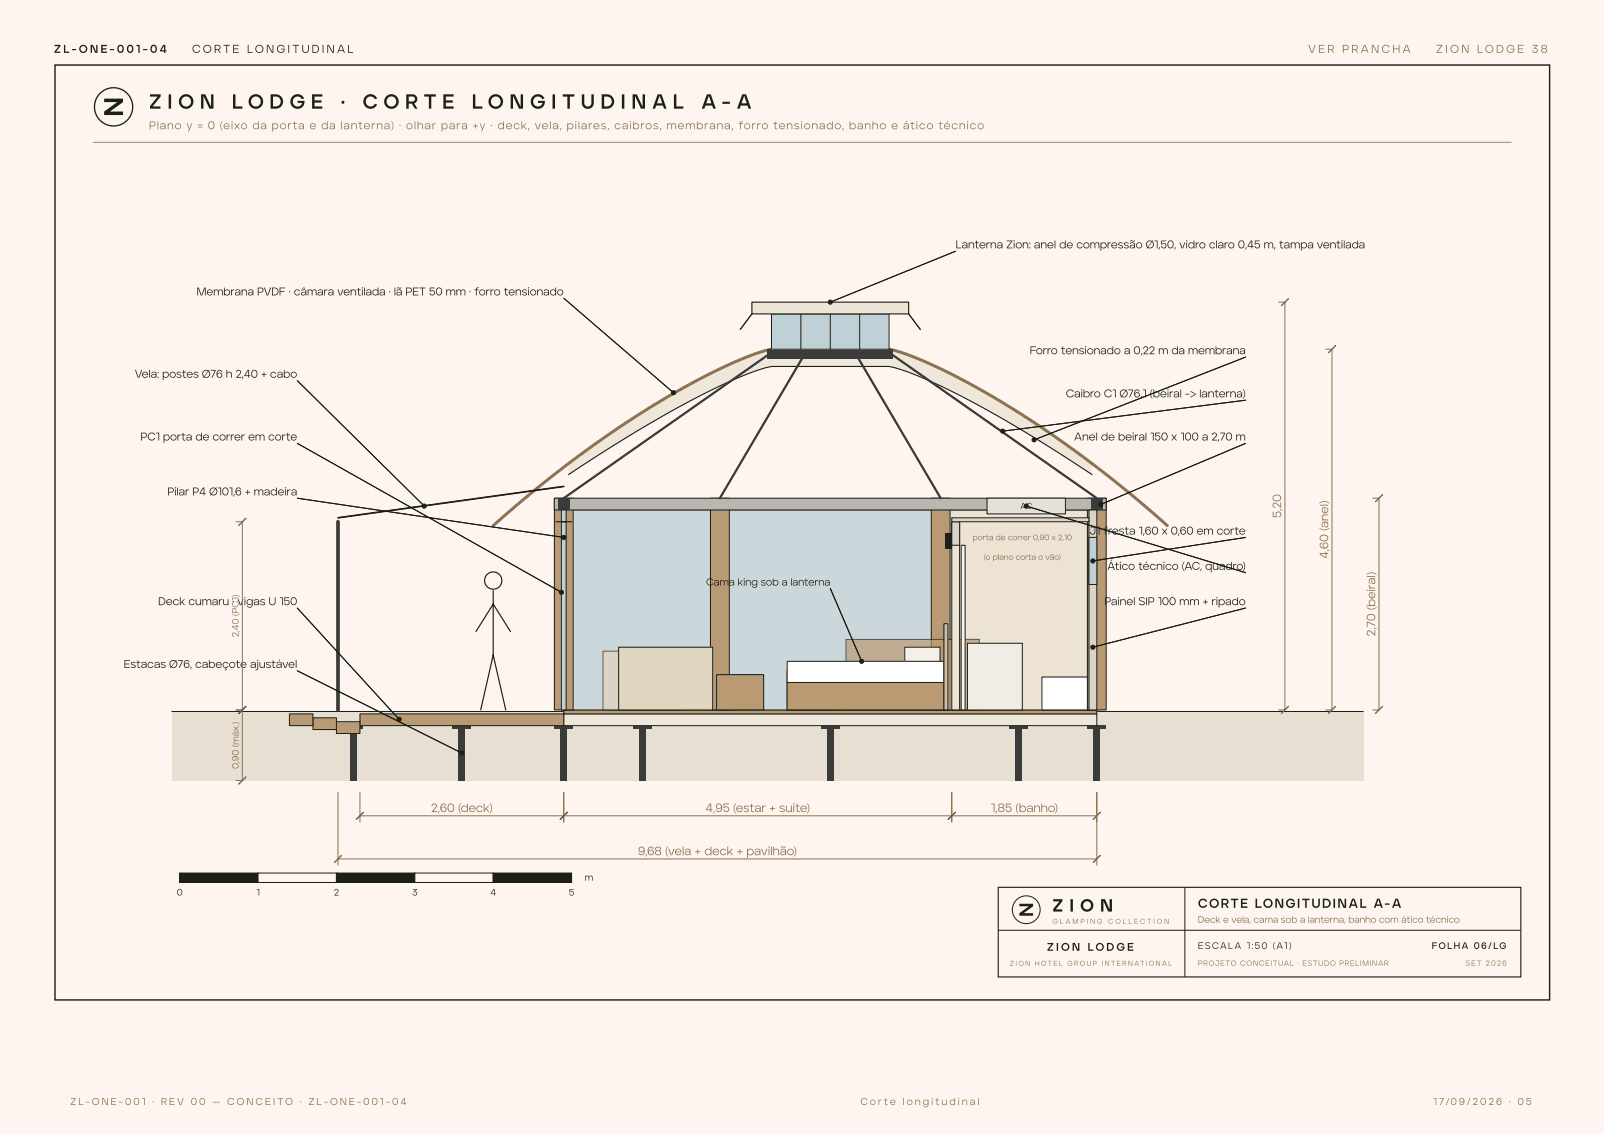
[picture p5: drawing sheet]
<svg xmlns="http://www.w3.org/2000/svg" width="297mm" height="210mm" viewBox="0 0 297 210" stroke-linecap="round" stroke-linejoin="round" font-family="sans-serif">
<g fill="#fef5f0">
<path d="M0 0h297v209.9h-297z"/>
<path d="M10.1 11.9h277v173.3h-277z"/>
</g>
<path d="M10.2 12h276.7v173.1h-276.7z" fill="none" stroke="#1b2117" stroke-width=".26"/>
<circle cx="21" cy="19.8" r="3.5" fill="none" stroke="#1b2117" stroke-width=".24"/>
<path d="M19.3 18.3h3.5v.6l-2.5 1.7h2.5v.7h-3.5v-.7l2.4-1.7h-2.4z" fill="#1b2117"/>
<path d="M17.2 26.3h262.7" fill="none" stroke="#1b2117" stroke-width=".19"/>
<path d="M31.8 131.7h220.6v12.8h-220.6z" fill="#e6dfd2"/>
<path d="M31.8 131.7h220.6" fill="none" stroke="#1b2117" stroke-width=".19"/>
<g fill="#3a3b3a">
<path d="M64.9 134.6h1.2v9.9h-1.2z"/>
<path d="M63.7 134.3h3.5v.6h-3.5z"/>
<path d="M84.9 134.6h1.2v9.9h-1.2z"/>
<path d="M83.8 134.3h3.5v.6h-3.5z"/>
<path d="M118.3 134.6h1.2v9.9h-1.2z"/>
<path d="M117.2 134.3h3.4v.6h-3.4z"/>
<path d="M153.2 134.6h1.1v9.9h-1.1z"/>
<path d="M152 134.3h3.5v.6h-3.5z"/>
<path d="M188 134.6h1.2v9.9h-1.2z"/>
<path d="M186.8 134.3h3.5v.6h-3.5z"/>
<path d="M103.8 134.6h1.2v9.9h-1.2z"/>
<path d="M102.6 134.3h3.5v.6h-3.5z"/>
<path d="M202.5 134.6h1.2v9.9h-1.2z"/>
<path d="M201.4 134.3h3.4v.6h-3.4z"/>
</g>
<path d="M104.4 132.1h98.7v2.2h-98.7z" fill="#efe8da"/>
<path d="M104.4 132.1h98.7v2.2h-98.7z" fill="none" stroke="#1b2117" stroke-width=".19"/>
<path d="M104.4 131.4h98.7v.7h-98.7z" fill="#b99a73"/>
<path d="M104.4 131.4h98.7v.7h-98.7z" fill="none" stroke="#1b2117" stroke-width=".19"/>
<path d="M66.7 132.1h37.7v2.2h-37.7z" fill="#b99a73"/>
<path d="M66.7 132.1h37.7v2.2h-37.7z" fill="none" stroke="#1b2117" stroke-width=".19"/>
<path d="M62.3 133.6h4.4v2.2h-4.4z" fill="#b99a73"/>
<path d="M62.3 133.6h4.4v2.2h-4.4z" fill="none" stroke="#1b2117" stroke-width=".19"/>
<path d="M57.9 132.9h4.4v2.1h-4.4z" fill="#b99a73"/>
<path d="M57.9 132.9h4.4v2.1h-4.4z" fill="none" stroke="#1b2117" stroke-width=".19"/>
<path d="M53.6 132.1h4.3v2.2h-4.3z" fill="#b99a73"/>
<path d="M53.6 132.1h4.3v2.2h-4.3z" fill="none" stroke="#1b2117" stroke-width=".19"/>
<path d="M104.4 94.4h28.9v37h-28.9z" fill="#bfd0d6"/>
<path d="M104.4 94.4h28.9v37h-28.9z" fill="none" stroke="#1b2117" stroke-width=".19"/>
<path d="M133.3 94.4h40.9v37h-40.9z" fill="#bfd0d6"/>
<path d="M133.3 94.4h40.9v37h-40.9z" fill="none" stroke="#1b2117" stroke-width=".19"/>
<path d="M174.2 94.4h28.9v37h-28.9z" fill="#ede3d3"/>
<path d="M174.2 94.4h28.9v37h-28.9z" fill="none" stroke="#1b2117" stroke-width=".19"/>
<path d="M131.6 92.2h3.4v39.2h-3.4z" fill="#b99a73"/>
<path d="M131.6 92.2h3.4v39.2h-3.4z" fill="none" stroke="#1b2117" stroke-width=".19"/>
<path d="M172.4 92.2h3.5v39.2h-3.5z" fill="#b99a73"/>
<path d="M172.4 92.2h3.5v39.2h-3.5z" fill="none" stroke="#1b2117" stroke-width=".19"/>
<path d="M156.6 118.3h24.7v13.1h-24.7z" fill="#b99a73"/>
<path d="M156.6 118.3h24.7v13.1h-24.7z" fill="none" stroke="#1b2117" stroke-width=".19"/>
<path d="M111.6 120.5h14.6v10.9h-14.6z" fill="#ded6bf"/>
<path d="M111.6 120.5h14.6v10.9h-14.6z" fill="none" stroke="#1b2117" stroke-width=".19"/>
<path d="M145.8 124.1h8.7v7.3h-8.7z" fill="#b99a73"/>
<path d="M145.8 124.1h8.7v7.3h-8.7z" fill="none" stroke="#1b2117" stroke-width=".19"/>
<path d="M179.1 119.1h10.2v12.3h-10.2z" fill="#efede6"/>
<path d="M179.1 119.1h10.2v12.3h-10.2z" fill="none" stroke="#1b2117" stroke-width=".19"/>
<path d="M192.9 125.3h8.7v6.1h-8.7z" fill="#fff"/>
<path d="M192.9 125.3h8.7v6.1h-8.7z" fill="none" stroke="#1b2117" stroke-width=".19"/>
<path d="M102.6 92.2h3.5v39.2h-3.5z" fill="#b99a73"/>
<path d="M102.6 92.2h3.5v39.2h-3.5z" fill="none" stroke="#1b2117" stroke-width=".19"/>
<path d="M201.4 92.2h3.4v39.2h-3.4z" fill="#b99a73"/>
<path d="M201.4 92.2h3.4v39.2h-3.4z" fill="none" stroke="#1b2117" stroke-width=".19"/>
<path d="M102.6 92.2h102.2v2.2h-102.2z" fill="#b9b7b0"/>
<path d="M102.6 92.2h102.2v2.2h-102.2z" fill="none" stroke="#1b2117" stroke-width=".19"/>
<g fill="#3a3b3a">
<path d="M103.3 92.2h2.2v2.2h-2.2z"/>
<path d="M202 92.2h2.2v2.2h-2.2z"/>
</g>
<path d="M104 96.6h.8v34.8h-.8z" fill="#bfd0d6"/>
<path d="M104 96.6h.8v34.8h-.8z" fill="none" stroke="#1b2117" stroke-width=".19"/>
<path d="M104 94.4h.8v2.2h-.8z" fill="#bfd0d6"/>
<path d="M104 94.4h.8v2.2h-.8z" fill="none" stroke="#1b2117" stroke-width=".19"/>
<path d="M102.9 96.6h2.9" fill="none" stroke="#1b2117" stroke-width=".21"/>
<path d="M201.6 94.4h1.5v37h-1.5z" fill="#d9d4c7"/>
<path d="M201.6 94.4h1.5v37h-1.5z" fill="none" stroke="#1b2117" stroke-width=".19"/>
<path d="M201.6 99.5h1.5v8.7h-1.5z" fill="#bfd0d6"/>
<path d="M201.6 99.5h1.5v8.7h-1.5z" fill="none" stroke="#1b2117" stroke-width=".19"/>
<path d="M176.2 96.6h1.5v34.8h-1.5z" fill="#ede3d3"/>
<path d="M176.2 96.6h1.5v34.8h-1.5z" fill="none" stroke="#1b2117" stroke-width=".19"/>
<path d="M176.2 96.6h1.5v4.3h-1.5z" fill="#d9d4c7"/>
<path d="M176.2 96.6h1.5v4.3h-1.5z" fill="none" stroke="#1b2117" stroke-width=".19"/>
<path d="M178 100.9h.7v30.5h-.7z" fill="#f7f3ec"/>
<path d="M178 100.9h.7v30.5h-.7z" fill="none" stroke="#1b2117" stroke-width=".19"/>
<path d="M176.2 95.8h25.4v.8h-25.4z" fill="#ded6bf"/>
<path d="M176.2 95.8h25.4v.8h-25.4z" fill="none" stroke="#1b2117" stroke-width=".19"/>
<path d="M182.8 92.2h14.5v2.9h-14.5z" fill="#e5e1d8"/>
<path d="M182.8 92.2h14.5v2.9h-14.5z" fill="none" stroke="#1b2117" stroke-width=".19"/>
<path d="M175.1 98.7h1.1v2.9h-1.1z" fill="#1b2117"/>
<path d="M105.3 85.8a158.7 158.7 0 0 1 32.2-19.4l3.2-1.2 2.2-.6h21.7a62.8 62.8 0 0 1 14 5.9 180.9 180.9 0 0 1 23.6 15.3v2a218.6 218.6 0 0 0-31.1-17.8l-3.3-1.2-3.2-1h-21.7a65.4 65.4 0 0 0-14 5.8 264.6 264.6 0 0 0-23.6 14.2z" fill="#efe8da"/>
<path d="M91.3 97.3a191.2 191.2 0 0 1 41.9-29 49.8 49.8 0 0 1 9.7-3.7h21.7a62.8 62.8 0 0 1 14 5.9 197.9 197.9 0 0 1 37.6 26.8" fill="none" stroke="#8b714e" stroke-width=".55"/>
<path d="M105.3 87.8a218.6 218.6 0 0 1 31.1-17.8l3.2-1.2 3.3-1h21.7a65.4 65.4 0 0 1 14 5.8 264.6 264.6 0 0 1 23.6 14.2" fill="none" stroke="#1b2117" stroke-width=".21"/>
<path d="M104.4 92.2l39.3-27.6zM149.5 64.6l-16.2 27.6zM158 64.6l16.2 27.6zM163.8 64.6l39.3 27.6z" fill="#000"/>
<path d="M143.7 64.6l-39.3 27.6M149.5 64.6l-16.2 27.6M158 64.6l16.2 27.6M163.8 64.6l39.3 27.6" fill="none" stroke="#3a3b3a" stroke-width=".41"/>
<path d="M142.1 64.6h23.3v1.8h-23.3z" fill="#3a3b3a"/>
<path d="M142.9 58.1h21.7v6.5h-21.7z" fill="#bfd0d6"/>
<path d="M142.9 58.1h21.7v6.5h-21.7zM148.3 58.1v6.5M153.7 58.1v6.5M159.2 58.1v6.5" fill="none" stroke="#1b2117" stroke-width=".19"/>
<path d="M139.2 55.9h29.1v2.2h-29.1z" fill="#ede6d6"/>
<path d="M139.2 55.9h29.1v2.2h-29.1z" fill="none" stroke="#1b2117" stroke-width=".21"/>
<path d="M139.2 58.1l-2.2 2.9zM168.3 58.1l2.1 2.9zM62.6 95.8l41.8-5.8z" fill="#000"/>
<path d="M139.2 58.1l-2.2 2.9M168.3 58.1l2.1 2.9" fill="none" stroke="#1b2117" stroke-width=".19"/>
<path d="M62.6 96.6v34.8" fill="none" stroke="#3a3b3a" stroke-width=".69"/>
<path d="M104.4 90l-41.8 5.8" fill="none" stroke="#1b2117" stroke-width=".31"/>
<path d="M145.8 126.3h29v5.1h-29z" fill="#b99a73"/>
<path d="M145.8 126.3h29v5.1h-29z" fill="none" stroke="#1b2117" stroke-width=".19"/>
<path d="M145.8 122.4h29v3.9h-29z" fill="#fff"/>
<path d="M145.8 122.4h29v3.9h-29z" fill="none" stroke="#1b2117" stroke-width=".19"/>
<path d="M167.5 119.8h6.6v2.6h-6.6z" fill="#f4efe8"/>
<path d="M167.5 119.8h6.6v2.6h-6.6z" fill="none" stroke="#1b2117" stroke-width=".19"/>
<path d="M174.8 115.4h.7v16h-.7z" fill="#d9c4a3"/>
<path d="M174.8 115.4h.7v16h-.7z" fill="none" stroke="#1b2117" stroke-width=".19"/>
<path d="M114.6 119.8h17.4v11.6h-17.4z" fill="#ded6bf"/>
<path d="M114.6 119.8h17.4v11.6h-17.4z" fill="none" stroke="#1b2117" stroke-width=".19"/>
<path d="M132.7 124.9h8.7v6.5h-8.7z" fill="#b99a73"/>
<path d="M177 46.5l-23.3 9.4M132.7 124.9h8.7v6.5h-8.7z" fill="none" stroke="#1b2117" stroke-width=".19"/>
<g fill="none" stroke="#1b2117" stroke-width=".22">
<path d="M88.1 116.9l3.2-5.1 3.2 5.1M91.3 109.3v11.9M91.3 121.2l-2.3 10.2M91.3 121.2l2.3 10.2"/>
<circle cx="91.3" cy="107.5" r="1.6"/>
</g>
<path d="M153.7 55.9l23.3-9.4z" fill="#000"/>
<circle cx="153.7" cy="55.9" r=".38" fill="#1b2117"/>
<g fill="none" stroke="#1b2117" stroke-width=".19">
<path d="M104.4 55.2l20.3 17.5"/>
<circle cx="153.7" cy="55.9" r=".38"/>
</g>
<path d="M104.4 55.2l20.3 17.5z" fill="#000"/>
<circle cx="124.7" cy="72.7" r=".38" fill="#1b2117"/>
<g fill="none" stroke="#1b2117" stroke-width=".19">
<path d="M230.7 66.1l-39.2 15.3"/>
<circle cx="124.7" cy="72.7" r=".38"/>
</g>
<path d="M191.5 81.4l39.2-15.3z" fill="#000"/>
<circle cx="191.5" cy="81.4" r=".38" fill="#1b2117"/>
<g fill="none" stroke="#1b2117" stroke-width=".19">
<path d="M230.7 74.1l-45 5.7"/>
<circle cx="191.5" cy="81.4" r=".38"/>
</g>
<path d="M185.7 79.8l45-5.7z" fill="#000"/>
<circle cx="185.7" cy="79.8" r=".38" fill="#1b2117"/>
<g fill="none" stroke="#1b2117" stroke-width=".19">
<path d="M230.7 82.1l-26.9 11.3"/>
<circle cx="185.7" cy="79.8" r=".38"/>
</g>
<path d="M203.8 93.4l26.9-11.3z" fill="#000"/>
<circle cx="203.8" cy="93.4" r=".38" fill="#1b2117"/>
<g fill="none" stroke="#1b2117" stroke-width=".19">
<path d="M190 93.7l40.7 12.3"/>
<circle cx="203.8" cy="93.4" r=".38"/>
</g>
<path d="M190 93.7l40.7 12.3z" fill="#000"/>
<circle cx="190" cy="93.7" r=".38" fill="#1b2117"/>
<g fill="none" stroke="#1b2117" stroke-width=".19">
<path d="M230.7 99.5l-28.3 4.3"/>
<circle cx="190" cy="93.7" r=".38"/>
</g>
<path d="M202.4 103.8l28.3-4.3z" fill="#000"/>
<circle cx="202.4" cy="103.8" r=".38" fill="#1b2117"/>
<g fill="none" stroke="#1b2117" stroke-width=".19">
<path d="M230.7 112.5l-28.3 7.3"/>
<circle cx="202.4" cy="103.8" r=".38"/>
</g>
<path d="M202.4 119.8l28.3-7.3z" fill="#000"/>
<circle cx="202.4" cy="119.8" r=".38" fill="#1b2117"/>
<g fill="none" stroke="#1b2117" stroke-width=".19">
<path d="M55 82.1l49 27.5"/>
<circle cx="202.4" cy="119.8" r=".38"/>
</g>
<path d="M55 82.1l49 27.5z" fill="#000"/>
<circle cx="104" cy="109.6" r=".38" fill="#1b2117"/>
<g fill="none" stroke="#1b2117" stroke-width=".19">
<path d="M55 70.4l23.6 23.3"/>
<circle cx="104" cy="109.6" r=".38"/>
</g>
<path d="M55 70.4l23.6 23.3z" fill="#000"/>
<circle cx="78.6" cy="93.7" r=".38" fill="#1b2117"/>
<g fill="none" stroke="#1b2117" stroke-width=".19">
<path d="M55 92.2l49.4 7.3"/>
<circle cx="78.6" cy="93.7" r=".38"/>
</g>
<path d="M55 92.2l49.4 7.3z" fill="#000"/>
<circle cx="104.4" cy="99.5" r=".38" fill="#1b2117"/>
<g fill="none" stroke="#1b2117" stroke-width=".19">
<path d="M55 112.5l18.9 20.6"/>
<circle cx="104.4" cy="99.5" r=".38"/>
</g>
<path d="M55 112.5l18.9 20.6z" fill="#000"/>
<circle cx="73.9" cy="133.1" r=".38" fill="#1b2117"/>
<g fill="none" stroke="#1b2117" stroke-width=".19">
<path d="M55 124.1l30.5 15.3"/>
<circle cx="73.9" cy="133.1" r=".38"/>
</g>
<path d="M55 124.1l30.5 15.3z" fill="#000"/>
<circle cx="85.5" cy="139.4" r=".38" fill="#1b2117"/>
<g fill="none" stroke="#1b2117" stroke-width=".19">
<path d="M153.7 108.9l5.8 13.5"/>
<circle cx="85.5" cy="139.4" r=".38"/>
</g>
<path d="M153.7 108.9l5.8 13.5z" fill="#000"/>
<circle cx="159.5" cy="122.4" r=".38" fill="#1b2117"/>
<circle cx="159.5" cy="122.4" r=".38" fill="none" stroke="#1b2117" stroke-width=".19"/>
<g fill="none" stroke="#8b714e" stroke-width=".19">
<path d="M236.8 55.9h1.1v75.5h-1.1M238.6 55.2l-1.4 1.4M245.5 64.6h1.1v66.8h-1.1M247.3 63.9l-1.4 1.4M43.7 96.6h1.2v47.9h-1.2M45.6 95.9l-1.4 1.4M254.2 92.2h1.1v39.2h-1.1M256 91.5l-1.3 1.4M43.7 131.4h1.2M45.6 130.7l-1.4 1.4M238.6 130.7l-1.4 1.4M247.3 130.7l-1.4 1.4"/>
<path d="M256 130.7l-1.3 1.4M45.6 143.8l-1.4 1.4M62.6 146.6v13.5M62.6 159h140.5M63.3 158.3l-1.4 1.4M66.7 146.6v5.6M66.7 151h136.4M67.3 150.3l-1.3 1.4M104.4 146.6v5.6M105.1 150.3l-1.4 1.4M176.2 146.6v5.6M176.9 150.3l-1.4 1.4"/>
<path d="M203.1 146.6v13.5M203.8 150.3l-1.4 1.4M203.8 158.3l-1.4 1.4"/>
</g>
<g fill="#000">
<path d="M238.6 55.2l-1.4 1.4zM245.9 65.3l1.4-1.4zM44.2 97.3l1.4-1.4zM256 91.5l-1.3 1.4zM44.2 132.1l1.4-1.4zM237.2 132.1l1.4-1.4zM245.9 132.1l1.4-1.4zM254.7 132.1l1.3-1.4zM45.6 143.8l-1.4 1.4zM61.9 159.7l1.4-1.4zM66 151.7l1.3-1.4zM103.7 151.7l1.4-1.4z"/>
<path d="M175.5 151.7l1.4-1.4zM202.4 151.7l1.4-1.4zM202.4 159.7l1.4-1.4z"/>
</g>
<path d="M33.3 161.6h14.5v1.7h-14.5z" fill="#1b2117"/>
<path d="M33.3 161.6h14.5v1.7h-14.5z" fill="none" stroke="#1b2117" stroke-width=".19"/>
<path d="M47.8 161.6h14.5v1.7h-14.5z" fill="#fef5f0"/>
<path d="M47.8 161.6h14.5v1.7h-14.5z" fill="none" stroke="#1b2117" stroke-width=".19"/>
<path d="M62.3 161.6h14.5v1.7h-14.5z" fill="#1b2117"/>
<path d="M62.3 161.6h14.5v1.7h-14.5z" fill="none" stroke="#1b2117" stroke-width=".19"/>
<path d="M76.8 161.6h14.5v1.7h-14.5z" fill="#fef5f0"/>
<path d="M76.8 161.6h14.5v1.7h-14.5z" fill="none" stroke="#1b2117" stroke-width=".19"/>
<path d="M91.3 161.6h14.5v1.7h-14.5z" fill="#1b2117"/>
<path d="M91.3 161.6h14.5v1.7h-14.5z" fill="none" stroke="#1b2117" stroke-width=".19"/>
<path d="M184.8 164.2h96.8v16.6h-96.8z" fill="#fef5f0"/>
<path d="M184.8 164.2h96.8v16.6h-96.8z" fill="none" stroke="#1b2117" stroke-width=".21"/>
<g fill="none" stroke="#1b2117" stroke-width=".19">
<path d="M184.8 172.2h96.8M219.4 164.2v16.6"/>
<circle cx="190" cy="168.4" r="2.57"/>
</g>
<path d="M188.8 167.3h2.5v.4l-1.8 1.3h1.8v.5h-2.5v-.5l1.7-1.3h-1.7z" fill="#1b2117"/>
<g font-size="3.8" fill="#1b2117">
<text x="27.6" y="20.1">Z I O N</text>
<text x="42.9" y="20.1">L O D G E</text>
<text x="63" y="20.1">·</text>
<text x="67.1" y="20.1">C O R T E</text>
<text x="87.4" y="20.1">L O N G I T U D I N A L</text>
<text x="129.8" y="20.1">A - A</text>
</g>
<text font-size="3.3" fill="#1b2117" x="194.9" y="168.7">Z I O N</text>
<text font-size="2.4" fill="#1b2117" x="221.8" y="168">CORTE LONGITUDINAL A-A</text>
<g font-size="2.2" fill="#8b714e">
<text x="237.2" y="95.9" transform="rotate(-90 237.2 95.9)">5,20</text>
<text x="245.9" y="103.4" transform="rotate(-90 245.9 103.4)">4,60 (anel)</text>
<text x="254.7" y="117.8" transform="rotate(-90 254.7 117.8)">2,70 (beiral)</text>
<text x="79.8" y="150.3">2,60 (deck)</text>
<text x="130.6" y="150.3">4,95 (estar + suíte)</text>
<text x="183.4" y="150.3">1,85 (banho)</text>
<text x="118.1" y="158.3">9,68 (vela + deck + pavilhão)</text>
</g>
<g font-size="2.1" fill="#1b2117">
<text x="10" y="9.8">Z L- O N E - 0</text>
<text x="23.4" y="9.8">0</text>
<text x="25.2" y="9.8">1 - 0</text>
<text x="29.6" y="9.8">4</text>
<text x="35.6" y="9.8">C O R T E LO N G I T U D I N A L</text>
<text x="177" y="46">Lanterna Zion: anel de compressão Ø1,50, vidro claro 0,45 m, tampa ventilada</text>
<text x="36.4" y="54.7">Membrana PVDF · câmara ventilada · lã PET 50 mm · forro tensionado</text>
<text x="190.7" y="65.6">Forro tensionado a 0,22 m da membrana</text>
<text x="24.9" y="69.9">Vela: postes Ø76 h 2,40 + cabo</text>
<text x="197.4" y="73.5">Caibro C1 Ø76,1 (beiral -&gt; lanterna)</text>
<text x="26" y="81.5">PC1 porta de correr em corte</text>
<text x="198.9" y="81.5">Anel de beiral 150 x 100 a 2,70 m</text>
<text x="31" y="91.7">Pilar P4 Ø101,6 + madeira</text>
<text x="201.7" y="98.9">J1 f</text>
<text x="205.2" y="98.9">resta 1,60 x 0,60 em corte</text>
<text x="205" y="105.5">Ático técnico (AC, quadro)</text>
<text x="29.3" y="112">Deck cumaru · v</text>
<text x="45.1" y="112">igas U 150</text>
<text x="204.5" y="112">Painel SIP 100 mm + ripado</text>
<text x="22.9" y="123.6">Estacas Ø76, cabeçote ajustável</text>
<text x="193.9" y="176">Z I O N LO D G E</text>
</g>
<g font-size="2.1" fill="#8b714e">
<text x="242.2" y="9.8">V E R P R A N C H A</text>
<text x="265.9" y="9.8">Z I O N LO D G E 3</text>
<text x="285.3" y="9.8">8</text>
<text x="27.6" y="23.9">Plano y = 0 (eixo da porta e da lanterna) · olhar para +y · deck, vela, pilares, caibros, membrana, forro tensionado, banho e ático técnico</text>
</g>
<text font-size="1.9" fill="#1b2117" x="130.7" y="108.4">Cama king sob a lanterna</text>
<g font-size="1.9" fill="#8b714e">
<text x="13" y="204.5">Z L- O N E - 0</text>
<text x="24.7" y="204.5">0</text>
<text x="26.2" y="204.5">1 · R E V 0</text>
<text x="36.9" y="204.5">0 — C O N C E I TO · Z L- O N E - 0</text>
<text x="68.8" y="204.5">0</text>
<text x="70.3" y="204.5">1 - 0</text>
<text x="74.1" y="204.5">4</text>
<text x="159.3" y="204.5">C o r t e l o n g i t u d i n a l</text>
<text x="265.4" y="204.5">1</text>
<text x="266.4" y="204.5">7/0</text>
<text x="270.1" y="204.5">9 /2</text>
<text x="274.1" y="204.5">0</text>
<text x="275.6" y="204.5">2</text>
<text x="277" y="204.5">6 · 0</text>
<text x="282.5" y="204.5">5</text>
</g>
<g font-size="1.7" fill="#8b714e">
<text x="44.2" y="117.9" transform="rotate(-90 44.2 117.9)">2,40 (PC1)</text>
<text x="44.2" y="142.3" transform="rotate(-90 44.2 142.3)">0,90 (máx.)</text>
<text x="221.8" y="170.8">Deck e vela, cama sob a lanterna, banho com ático técnico</text>
</g>
<g font-size="1.7" fill="#1b2117">
<text x="32.7" y="165.8">0</text>
<text x="47.4" y="165.8">1</text>
<text x="61.8" y="165.8">2</text>
<text x="76.3" y="165.8">3</text>
<text x="90.8" y="165.8">4</text>
<text x="105.3" y="165.8">5</text>
<text x="108.3" y="163">m</text>
<text x="221.8" y="175.6">ESCALA 1:50 (A1)</text>
<text x="265.1" y="175.6">FOLHA 06/LG</text>
</g>
<text font-size="1.6" fill="#1b2117" x="188.9" y="94.2">AC</text>
<g font-size="1.5" fill="#8b714e">
<text x="180.1" y="100">porta de correr 0,90 x 2,10</text>
<text x="182.2" y="103.6">(o plano corta o vão)</text>
</g>
<g font-size="1.4" fill="#8b714e">
<text x="221.8" y="178.7">PROJETO CONCEITUAL · ESTUDO PRELIMINAR</text>
<text x="271.4" y="178.7">SET 2026</text>
</g>
<g font-size="1.3" fill="#8b714e">
<text x="194.9" y="171">G L A M P I N G</text>
<text x="205.2" y="171">C O L L E C T I O N</text>
<text x="187" y="178.7">Z I O N H OT E L G R O U P I N T E R N AT I O N A L</text>
</g>
</svg>
